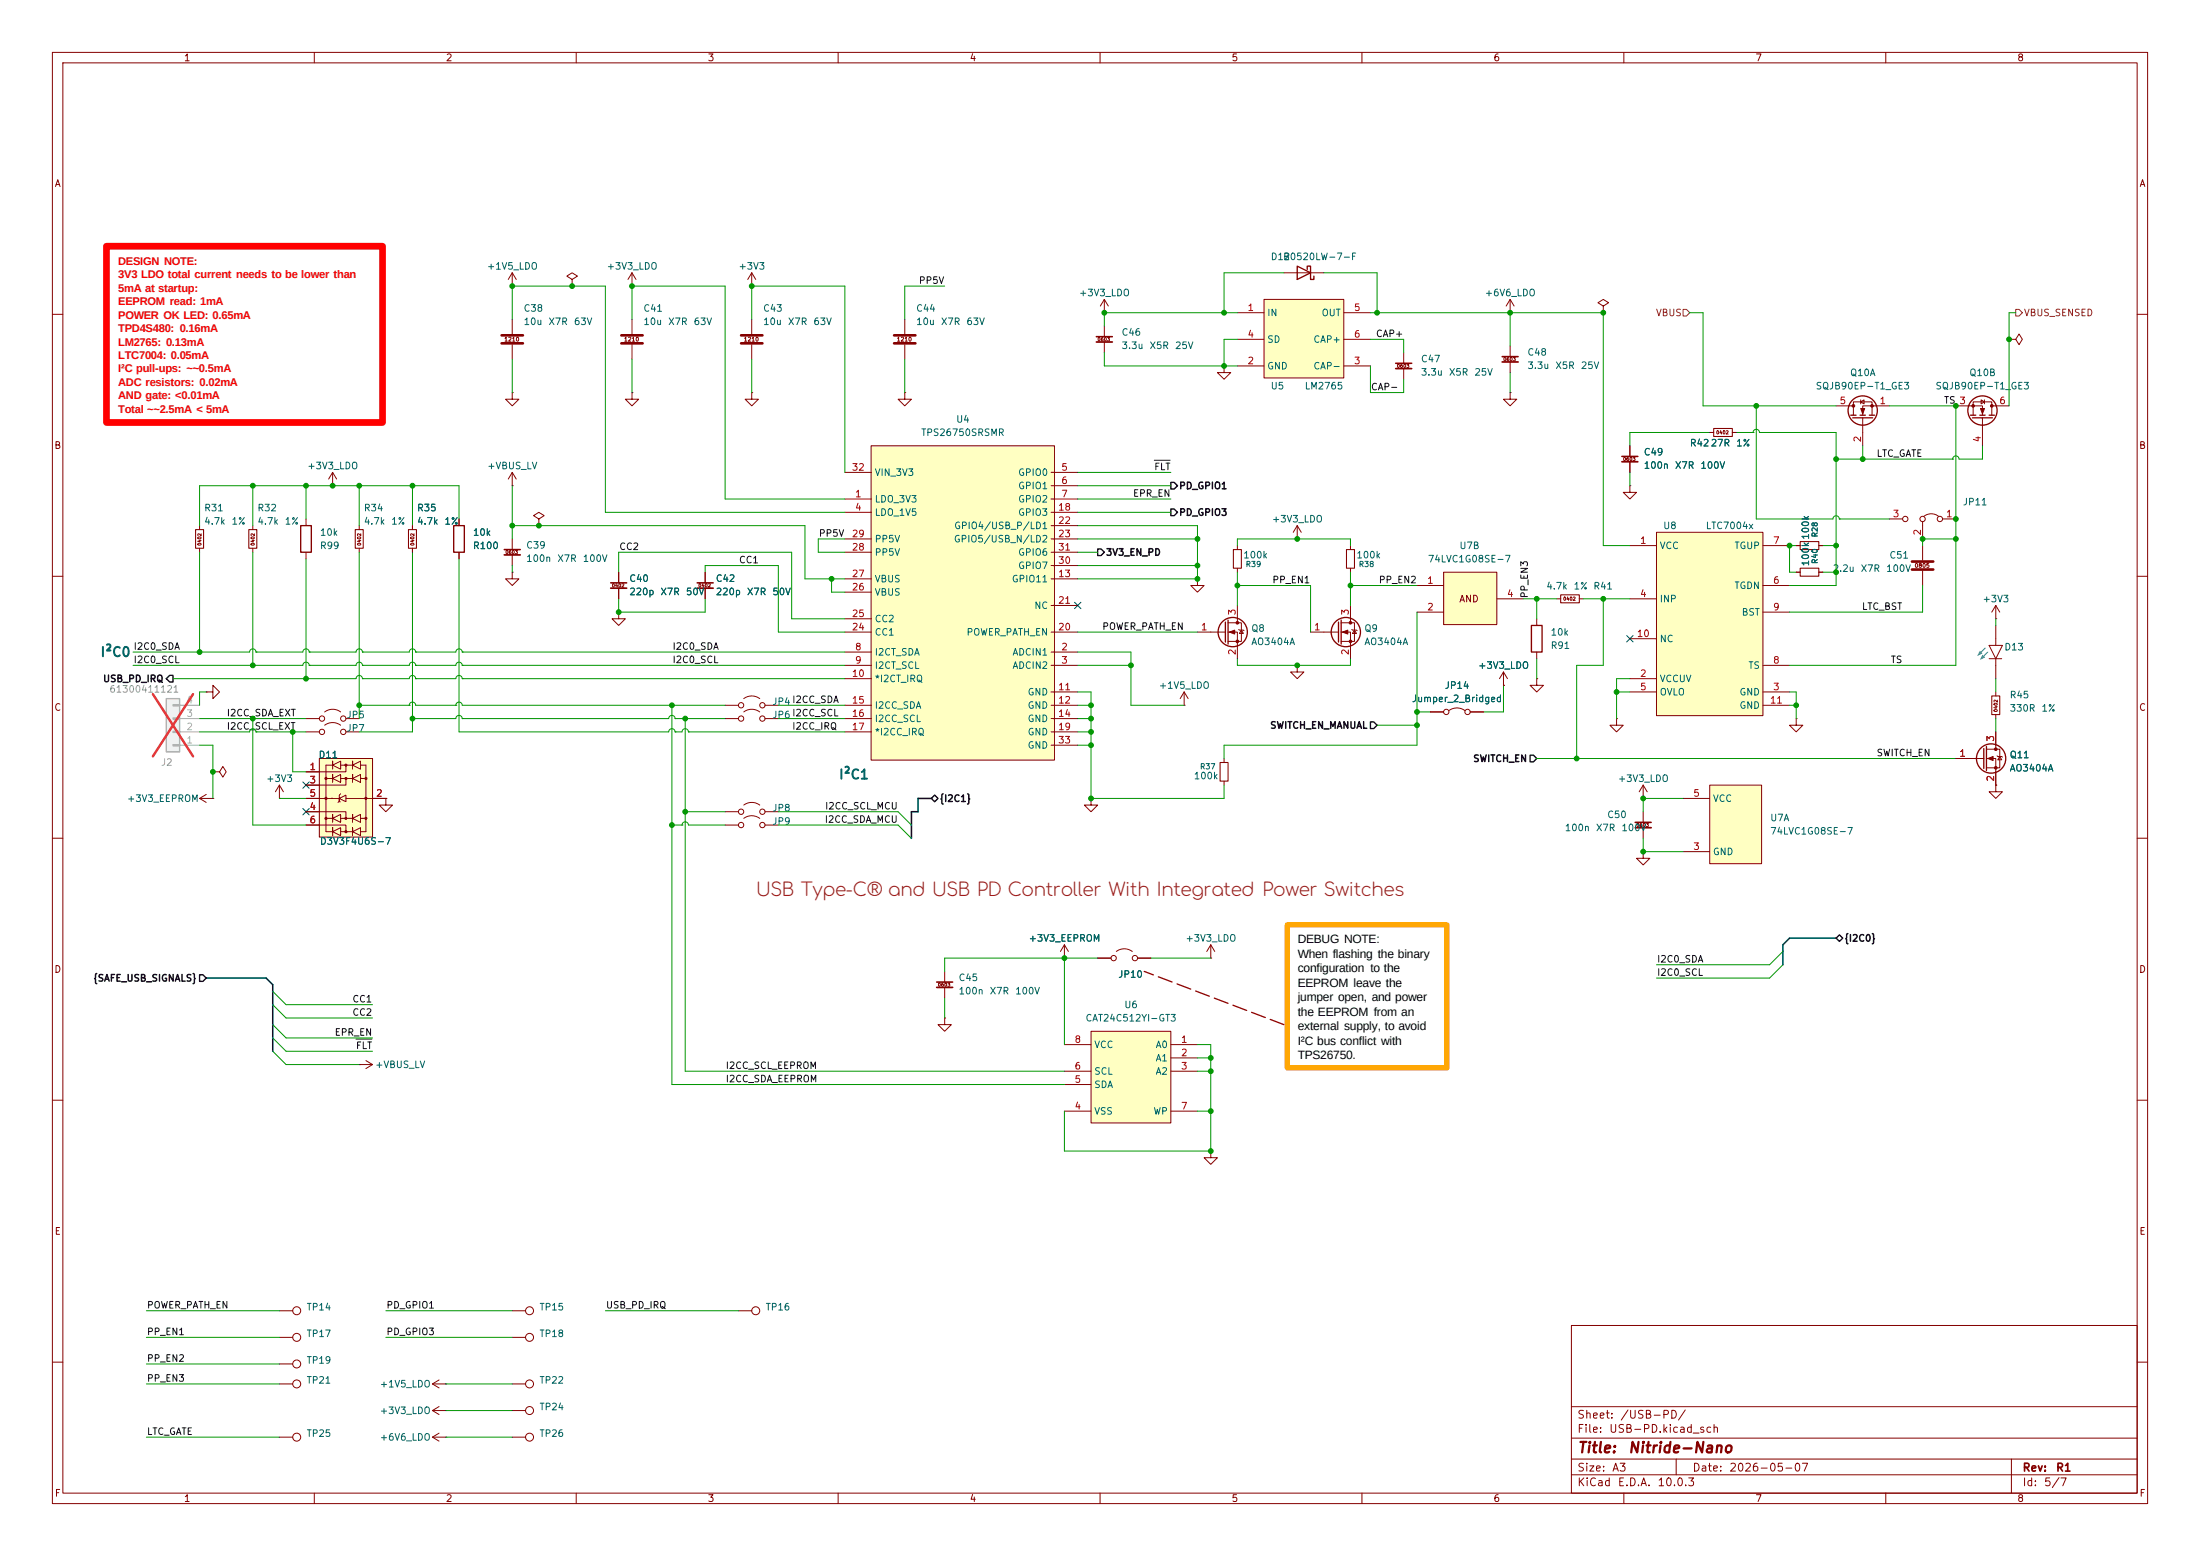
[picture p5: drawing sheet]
<svg xmlns="http://www.w3.org/2000/svg" width="420mm" height="297mm" viewBox="0 0 420 297" stroke-linecap="round" stroke-linejoin="round" font-family="sans-serif">
<g fill="none" stroke="#840000" stroke-width=".19">
<path d="M10 10h400v277h-400zM12 12h396v273h-396zM60 10v2M110 10v2M160 10v2M210 10v2M260 10v2M310 10v2M360 10v2M10 60h2M408 60h2M10 110h2"/>
<path d="M408 110h2M10 160h2M408 160h2M10 210h2M231.1 219.7v1.3h1.3l-1.3 1.2-1.2-1.2h1.2M231.1 219.7h.1M408 210h2M300 253h108v32h-108zM10 260h2M300 278.5h108M300 274.5h108M300 268.5h108"/>
<path d="M320 278.5v3M384 278.5v6.5M408 260h2M60 285v2M110 285v2M160 285v2M210 285v2M260 285v2M300 281.5h108M310 285v2M360 285v2"/>
</g>
<path d="M316.2 101.6h20.3v35h-20.3z" fill="#ffffc2"/>
<path d="M316.2 101.6h20.3v35h-20.3z" fill="none" stroke="#800000" stroke-width=".19"/>
<g fill="none" stroke="#840000" stroke-width=".19">
<path d="M311.1 104.1h5.1M311.1 114.3h5.1M336.5 104.1h5.1M336.5 111.8h5.1M336.5 116.8h5.1M342.9 109.2h.8M347.2 109.2h.8M367 104.1v2.8M367 109v2.8M311.1 129.5h5.1M311.1 132.1h5.1M311.1 121.9h5.1"/>
<path d="M336.5 132.1h5.1M336.5 127h5.1M336.5 134.6h5.1"/>
</g>
<path d="M365 107.2h4.1M365 108.7h4.1" fill="none" stroke="#840000" stroke-width=".51"/>
<path d="M343.7 108.5h3.5v1.5h-3.5z" fill="none" stroke="#840000" stroke-width=".2"/>
<path d="M31.7 133.4h2.6v10.1h-2.6z" fill="#f0f0f0"/>
<path d="M31.7 133.4h2.6v10.1h-2.6z" fill="none" stroke="#a1a1a1" stroke-width=".25"/>
<path d="M33 139.6h1.3v.2h-1.3zM33 137h1.3v.3h-1.3zM33 134.5h1.3v.2h-1.3zM34.3 139.7h3.8M34.3 137.2h3.8M34.3 134.6h3.8M33 142.1h1.3v.3h-1.3zM34.3 142.2h3.8" fill="none" stroke="#a1a1a1" stroke-width=".19"/>
<path d="M29.2 132.5l7.7 11.9M36.9 132.5l-7.7 11.9" fill="none" stroke="#e12e31" stroke-width=".46"/>
<g fill="none" stroke="#840000" stroke-width=".19">
<path d="M381 132.1v.7M381 136.4v.8M381 139.7v3.3M38.1 152.4l1.3 .8M38.1 152.4h2.5M39.4 151.6l-1.3 .8M40.6 152.4h.1M373.4 144.8h5.3M379.2 143h2.6v3.6h-2.6M379.2 144.8h1.8v5.1M381 149.9v1.2h1.3l-1.3 1.3-1.3-1.3h1.3M381 149.9h.1"/>
<path d="M381.3 144.3l1 .2M381.8 144.4l.3 .6h-.7z"/>
</g>
<path d="M380.2 132.8h1.6v3.6h-1.6z" fill="none" stroke="#840000" stroke-width=".2"/>
<g fill="none" stroke="#840000" stroke-width=".25">
<path d="M378.7 142.9v3.8M379.2 142.5v4.6"/>
<circle cx="380.1" cy="144.8" r="2.79"/>
</g>
<g fill="#840000" stroke="#840000" stroke-width=".19">
<path d="M379.5 144.8l1-.4v.8z"/>
<circle cx="381" cy="143" r=".25"/>
<circle cx="381" cy="146.6" r=".25"/>
</g>
<path d="M379 123.7l-.8 .8" fill="none" stroke="#06f" stroke-width=".19"/>
<path d="M378 124.2l.5 .5-1.1 .5z" fill="#06f"/>
<path d="M379.5 124.5l-.8 .7" fill="none" stroke="#06f" stroke-width=".19"/>
<path d="M378.5 125l.5 .5-1 .5z" fill="#06f"/>
<path d="M381 119.4v3.8M379.7 123.2h2.6l-1.3 2.5zM379.7 125.7h2.4M381 125.8v3.7" fill="none" stroke="#840000" stroke-width=".19"/>
<path d="M208.3 196.9h15.2v17.4h-15.2z" fill="#ffffc2"/>
<path d="M208.3 196.9h15.2v17.4h-15.2z" fill="none" stroke="#800000" stroke-width=".19"/>
<g fill="none" stroke="#840000" stroke-width=".19">
<path d="M58.4 139.7h2.6M62 138.4a2.54 2.54 0 0 1 3 0M66 139.7h2.6M73.7 152.4v1.3h1.2l-1.2 1.2-1.3-1.2h1.3M73.7 152.4h.1M203.2 199.4h5.1M223.5 199.4h5.1M203.2 204.5h5.1M203.2 212.1h5.1M203.2 207h5.1M223.5 201.9h5.1M223.5 204.5h5.1"/>
<path d="M223.5 212.1h5.1"/>
<circle cx="61.5" cy="139.7" r=".51"/>
<circle cx="65.5" cy="139.7" r=".51"/>
</g>
<path d="M61 144.8h10.1v15h-10.1z" fill="#ffffc2"/>
<g fill="none" stroke="#840000" stroke-width=".19">
<path d="M288.3 59.7h.1M288.3 57.2l-.8 1.2M288.3 57.2l.8 1.2M288.3 57.2v2.5M306.1 58.4l1-.6-1-.6-1 .6 1 .6v1.3M306.1 59.7h.1M288.3 66v2.1M288.3 69.1v2M134.6 109.2v2.1M134.6 112.3v2M293.4 118.1v1.3M297.2 114.3h.7"/>
<path d="M301.5 114.3h.8M39.4 132.1h1.2v-1.3l1.3 1.3-1.3 1.3v-1.3M39.4 132.1h.1M273 135.9h2.6M276.6 135.6a2.54 2.54 0 0 1 3.1 0M280.7 135.9h2.5M287 130.8h.1M287 128.3l-.7 1.2M287 128.3l.8 1.2M287 128.3v2.5M293.4 129.5v1.3h1.2l-1.2 1.3-1.3-1.3h1.3M293.4 129.5h.1"/>
<path d="M293.4 124.5v1.2M308.6 137.2v1.2h1.3l-1.3 1.3-1.3-1.3h1.3M308.6 137.2h.1M58.4 154.9h7.6v1.2M58.4 157.5h7.6v1.3M62.2 152.5v6.3h1.3l1.5-.8v1.5l-1.5-.7v-.8v1.5M62.2 148.6h1.3M62.2 156.2h1.3M63.5 146.1h-1.3v6.2M63.5 146.1l1.5-.8v1.5l-1.5-.7v-.8v1.5M63.5 148.6l1.5-.8v1.6l-1.5-.8v-.8v1.6M63.5 156.2l1.5-.8v1.6l-1.5-.8v-.8v1.6"/>
<path d="M64.8 153h.1M64.8 152.9l-.3 .3M65 151.5l-.2 .3v1.1v-.5l1.2-.6v1.2l-1.2-.6h-6.4M65 146.1h2.3l1.5-.8v1.5l-1.5-.7v-.8v1.5M65 148.6h2.3l1.5-.8v1.6l-1.5-.8v-.8v1.6M65 156.2h2.3l1.5-.8v1.6l-1.5-.8v-.8v1.6M65 158.8h2.3l1.5-.8v1.5l-1.5-.7v-.8v1.5M66 145.9v1.4h-7.6M66 148.6v1.3h-7.6M66 152.4h7.7M68.8 146.1h1v12.7h-1M68.8 148.6h.8"/>
<path d="M68.8 156.2h.8M180.3 194.3v1.3h1.3l-1.3 1.3-1.2-1.3h1.2M180.3 194.3h.1M180.3 185.4v2.1M180.3 188.5v2M209.5 182.9h2.6M213.1 181.6a2.54 2.54 0 0 1 3.1 0M217.2 182.9h2.5M53.3 250.2h2.6M53.3 255.3h2.6"/>
<circle cx="276.1" cy="135.9" r=".51"/>
<circle cx="280.2" cy="135.9" r=".51"/>
<circle cx="212.6" cy="182.9" r=".51"/>
<circle cx="216.7" cy="182.9" r=".51"/>
<circle cx="56.6" cy="255.3" r=".76"/>
<circle cx="56.6" cy="250.2" r=".76"/>
</g>
<path d="M61 144.8h10.1v15h-10.1z" fill="none" stroke="#800000" stroke-width=".19"/>
<g fill="#840000" stroke="#840000" stroke-width=".19">
<circle cx="62.2" cy="148.6" r=".2"/>
<circle cx="62.2" cy="152.4" r=".2"/>
<circle cx="62.2" cy="156.2" r=".2"/>
<circle cx="66" cy="146" r=".2"/>
<circle cx="66" cy="148.6" r=".2"/>
<circle cx="66" cy="156.2" r=".2"/>
<circle cx="66" cy="158.7" r=".2"/>
<circle cx="69.8" cy="148.6" r=".2"/>
<circle cx="69.8" cy="152.4" r=".2"/>
<circle cx="69.8" cy="156.2" r=".2"/>
</g>
<path d="M286.8 68.1h3M133.1 111.3h3M178.8 187.5h3.1" fill="none" stroke="#840000" stroke-width=".3"/>
<path d="M286.8 69.1h3M133.1 112.3h3M178.8 188.5h3.1" fill="none" stroke="#840000" stroke-width=".33"/>
<path d="M297.9 113.5h3.6v1.6h-3.6z" fill="none" stroke="#840000" stroke-width=".2"/>
<path d="M292.4 119.4h2v5.1h-2z" fill="none" stroke="#840000" stroke-width=".25"/>
<path d="M275.6 109.2h10.1v10h-10.1z" fill="#ffffc2"/>
<path d="M275.6 109.2h10.1v10h-10.1z" fill="none" stroke="#800000" stroke-width=".19"/>
<g fill="none" stroke="#840000" stroke-width=".19">
<path d="M270.5 111.8h5.1M270.5 116.8h5.1M285.7 114.3h5.1M381 118.1h.1M381 115.6l-.8 1.2M381 115.6l.8 1.2M381 115.6v2.5M40.6 147.3h1.3l.6-1 .7 1-.7 1-.6-1M40.6 147.3h.1M53.3 152.4h.1M53.3 149.9l-.7 1.2M53.3 149.9l.8 1.2"/>
<path d="M53.3 149.9v2.5"/>
</g>
<path d="M166.3 85.1h35v60h-35z" fill="#ffffc2"/>
<path d="M166.3 85.1h35v60h-35z" fill="none" stroke="#800000" stroke-width=".19"/>
<g fill="none" stroke="#840000" stroke-width=".19">
<path d="M245.1 52.1h7.6M161.3 95.3h5.1M161.3 97.8h5.1M161.3 90.2h5.1M200.7 95.3h5M200.7 97.8h5M200.7 90.2h5M200.7 92.7h5M161.3 110.5h5.1M161.3 102.9h5.1M161.3 118.1h5.1M161.3 113h5.1"/>
<path d="M161.3 105.4h5.1M200.7 110.5h5M200.7 115.6h5M200.7 100.3h5M200.7 102.9h5M200.7 105.4h5M200.7 108h5M228.6 110.5v1.3h1.3l-1.3 1.2-1.3-1.2h1.3M228.6 110.5h.1M234.4 118.9h2.6v3.5h-2.6M236.2 104.1v.8M236.2 108.5v.7"/>
<path d="M236.2 115.6v3.3M247.6 102.9h.1M247.6 100.3l-.7 1.3M247.6 100.3l.8 1.3M247.6 100.3v2.6M257.8 104.1v.8M257.8 108.5v.7M161.3 124.5h5.1M161.3 127h5.1M161.3 129.5h5.1M161.3 134.6h5.1M161.3 137.2h5.1"/>
<path d="M161.3 139.7h5.1M161.3 120.7h5.1M200.7 124.5h5M200.7 127h5M200.7 132.1h5M200.7 134.6h5M200.7 137.2h5M200.7 139.7h5M200.7 120.7h5M226.1 134.6h.1M226.1 132.1l-.8 1.3M226.1 132.1l.7 1.3"/>
<path d="M226.1 132.1v2.5M228.6 120.7h5.3M234.4 120.7h1.8v5M236.5 120.1l1 .3M237 120.3l.4 .6h-.8zM200.7 142.2h5M208.3 152.4v1.3h1.2l-1.2 1.2-1.3-1.2h1.3M208.3 152.4h.1"/>
</g>
<g fill="none" stroke="#840000" stroke-width=".25">
<path d="M247.6 50.8l2.6 1.3-2.6 1.2zM249.6 51.4v-.6h.6v2.5h.6v-.6M233.9 118.7v3.9M234.4 118.4v4.5"/>
<circle cx="235.3" cy="120.6" r="2.79"/>
</g>
<path d="M235.5 104.9h1.5v3.6h-1.5zM257 104.9h1.6v3.6h-1.6z" fill="none" stroke="#840000" stroke-width=".2"/>
<g fill="#840000" stroke="#840000" stroke-width=".19">
<path d="M234.7 120.7l1-.4v.7z"/>
<circle cx="236.2" cy="118.9" r=".25"/>
<circle cx="236.2" cy="122.4" r=".25"/>
</g>
<path d="M241.3 57.2h15.2v14.9h-15.2z" fill="#ffffc2"/>
<path d="M241.3 57.2h15.2v14.9h-15.2z" fill="none" stroke="#800000" stroke-width=".19"/>
<g fill="none" stroke="#840000" stroke-width=".19">
<path d="M97.8 54.6h.1M97.8 52.1v2.5M97.8 52.1l-.8 1.2M97.8 52.1l.8 1.2M109.2 53.3l1-.6-1-.6-1 .6 1 .6v1.3M109.2 54.6h.1M143.5 54.6h.1M143.5 52.1l-.8 1.2M143.5 52.1l.8 1.2M143.5 52.1v2.5M210.8 59.7h.1M210.8 57.2l-.7 1.2"/>
<path d="M210.8 57.2l.8 1.2M210.8 57.2v2.5M236.2 59.7h5.1M256.5 59.7h5.1M97.8 74.9v1.3h1.3l-1.3 1.3-1.3-1.3h1.3M97.8 74.9h.1M120.6 74.9v1.3h1.3l-1.3 1.3-1.2-1.3h1.2M120.6 74.9h.1M172.7 74.9v1.3h1.3l-1.3 1.3-1.3-1.3h1.3M172.7 74.9h.1M172.7 61v2.8M172.7 65.8v2.8"/>
<path d="M210.8 62.2v2.1M210.8 65.3v2M233.7 69.9v1.2h1.2l-1.2 1.3-1.3-1.3h1.3M233.7 69.9h.1M236.2 69.9h5.1M236.2 64.8h5.1M256.5 69.9h5.1M256.5 64.8h5.1M268 67.3v2M268 70.4v2M288.3 74.9v1.3h1.3l-1.3 1.3-1.3-1.3h1.3M288.3 74.9h.1"/>
<path d="M373.4 77.5h5.1v1.7M376.7 79.2v-2.5h3.5v2.5M378.2 76.3l.6 .4-.6 .4zM378.5 79.8v5.3M378.8 76.3v.8M380.2 77.5h3.3M58.4 99.1v1.2M63.5 92.7h.1M63.5 90.2l-.8 1.2M63.5 90.2l.8 1.2M63.5 90.2v2.5M87.6 99.1v1.2"/>
<path d="M97.8 92.7h.1M97.8 90.2l-.8 1.2M97.8 90.2l.8 1.2M97.8 90.2v2.5M102.9 99.1l1-.7-1-.6-1 .6 1 .7v1.2M311.1 92.7v1.3h1.3l-1.3 1.3-1.2-1.3h1.2M311.1 92.7h.1M326.4 82.6h.8M330.7 82.6h.8M38.1 100.3v.8M38.1 104.6v.8M48.3 100.3v.8"/>
<path d="M48.3 104.6v.8M58.4 105.4v1.3M68.6 100.3v.8M68.6 104.6v.8M87.6 105.4v1.3M97.8 109.2v1.3h1.3l-1.3 1.3-1.3-1.3h1.3M97.8 109.2h.1M97.8 102.9v2M97.8 105.9v2.1M102.9 100.3h.1M118.1 116.8v1.3h1.3l-1.3 1.3-1.3-1.3h1.3M118.1 116.8h.1"/>
<path d="M118.1 109.2v2.1M118.1 112.3v2M256 118.9h2.6v3.5h-2.6M257.8 115.6v3.3M58.4 137.2h2.6M62 135.9a2.54 2.54 0 0 1 3 0M66 137.2h2.6M138.4 134.6h2.6M138.4 137.2h2.6M142 133.4a2.54 2.54 0 0 1 3 0M142 135.9a2.54 2.54 0 0 1 3 0M146 134.6h2.6"/>
<path d="M146 137.2h2.6M247.6 127v1.3h1.3l-1.3 1.2-1.2-1.2h1.2M247.6 127h.1M250.2 120.7h5.3M256 120.7h1.8v5M258.1 120.1l1 .3M258.6 120.3l.4 .6h-.8zM138.4 154.9h2.6M138.4 157.5h2.6M142 153.7a2.54 2.54 0 0 1 3 0M142 156.2a2.54 2.54 0 0 1 3 0M146 154.9h2.6"/>
<path d="M146 157.5h2.6M233.7 144.8v.7M233.7 149.1v.8M313.7 152.4h.1M313.7 149.9l-.8 1.2M313.7 149.9l.8 1.2M313.7 149.9v2.5M313.7 154.9v2.1M313.7 158v2M313.7 162.6v1.2h1.3l-1.3 1.3-1.3-1.3h1.3M313.7 162.6h.1M203.2 182.9h.1"/>
<path d="M203.2 180.3l-.8 1.3M203.2 180.3l.8 1.3M203.2 180.3v2.6M231.1 182.9h.1M231.1 180.3l-.7 1.3M231.1 180.3l.8 1.3M231.1 180.3v2.6M68.6 203.2h.1M68.6 203.2h2.5M69.8 202.4l1.3 .8M71.1 203.2l-1.3 .8M97.8 255.3h2.5"/>
<path d="M53.3 274.3h2.6M53.3 260.3h2.6M53.3 264.2h2.6M97.8 274.3h2.5M97.8 269.2h2.5"/>
<circle cx="61.5" cy="137.2" r=".51"/>
<circle cx="65.5" cy="137.2" r=".51"/>
<circle cx="141.5" cy="134.6" r=".51"/>
<circle cx="141.5" cy="137.2" r=".51"/>
<circle cx="145.5" cy="137.2" r=".51"/>
<circle cx="145.5" cy="134.6" r=".51"/>
<circle cx="141.5" cy="157.5" r=".51"/>
<circle cx="141.5" cy="154.9" r=".51"/>
<circle cx="145.5" cy="154.9" r=".51"/>
<circle cx="145.5" cy="157.5" r=".51"/>
<circle cx="101.1" cy="255.3" r=".76"/>
<circle cx="56.6" cy="260.3" r=".76"/>
<circle cx="56.6" cy="264.2" r=".76"/>
<circle cx="56.6" cy="274.3" r=".76"/>
<circle cx="101.1" cy="269.2" r=".76"/>
<circle cx="101.1" cy="274.3" r=".76"/>
</g>
<g fill="none" stroke="#840000" stroke-width=".25">
<path d="M376.2 79.2h1M376.6 79.8h3.8M378 79.2h1M379.7 79.2h1M57.4 100.3h2v5.1h-2zM86.6 100.3h2v5.1h-2zM255.5 118.7v3.9M256 118.4v4.5"/>
<circle cx="378.5" cy="78.4" r="2.79"/>
<circle cx="256.9" cy="120.6" r="2.79"/>
</g>
<g fill="#840000" stroke="#840000" stroke-width=".19">
<path d="M256.3 120.7l1-.4v.7z"/>
<path d="M378.1 78h.7l-.3 1z"/>
<circle cx="257.8" cy="118.9" r=".25"/>
<circle cx="257.8" cy="122.4" r=".25"/>
<circle cx="380.2" cy="77.5" r=".25"/>
<circle cx="376.7" cy="77.5" r=".25"/>
</g>
<path d="M209.3 64.3h3M266.4 69.3h3.1M96.3 104.9h3M116.6 111.3h3M312.2 157h3" fill="none" stroke="#840000" stroke-width=".3"/>
<path d="M209.3 65.3h3M266.4 70.4h3.1M96.3 105.9h3M116.6 112.3h3M312.2 158h3" fill="none" stroke="#840000" stroke-width=".33"/>
<path d="M170.7 64h4.1M170.7 65.5h4.1" fill="none" stroke="#840000" stroke-width=".51"/>
<path d="M327.2 81.8h3.5v1.5h-3.5zM37.3 101.1h1.6v3.5h-1.6zM47.5 101.1h1.5v3.5h-1.5zM67.8 101.1h1.5v3.5h-1.5zM232.9 145.5h1.5v3.6h-1.5z" fill="none" stroke="#840000" stroke-width=".2"/>
<path d="M326.4 149.9h9.9v15h-9.9z" fill="#ffffc2"/>
<path d="M326.4 149.9h9.9v15h-9.9z" fill="none" stroke="#800000" stroke-width=".19"/>
<g fill="none" stroke="#840000" stroke-width=".19">
<path d="M120.6 54.6h.1M120.6 52.1l-.7 1.2M120.6 52.1l.8 1.2M120.6 52.1v2.5M97.8 61v2.8M97.8 65.8v2.8M120.6 61v2.8M120.6 65.8v2.8M143.5 74.9v1.3h1.3l-1.3 1.3-1.3-1.3h1.3M143.5 74.9h.1M143.5 61v2.8M143.5 65.8v2.8"/>
<path d="M350.5 77.5h3.3M353.8 79.2v-2.5h3.6v2.5M355.2 76.7l.7-.4v.8zM355.2 76.3v.8M355.6 79.8v5.3M360.7 77.5h-5.1v1.7M383.5 64.8h1.3l.6-1 .7 1-.7 1-.6-1M383.5 64.8h.1M87.6 99.1v1.2M311.1 85.1v2M311.1 88.1v2.1M326.4 82.6h.8"/>
<path d="M330.7 82.6h.8M360.7 99.1h2.5M367 99.6v3.3M367.3 98.6a2.26 2.26 0 0 1 2.8 0M370.8 99.1h2.6M78.7 100.3v.8M78.7 104.6v.8M87.6 105.4v1.3M118.1 109.2v2.1M118.1 112.3v2M134.6 109.2v2.1M134.6 112.3v2"/>
<path d="M342.9 104.1h.8M342.9 109.2h.8M347.2 104.1h.8M347.2 109.2h.8M273 135.9h2.6M280.7 135.9h2.5M287 130.8h.1M342.9 137.2v1.2h1.3l-1.3 1.3-1.3-1.3h1.3M342.9 137.2h.1M381 139.7v2.5M58.4 152.4h2.6M58.4 147.3h2.6"/>
<path d="M58.4 149.9h2.6M58.4 154.9h2.6M58.4 157.5h2.6M71.1 152.4h2.6M73.7 152.4h.1M321.3 152.4h5.1M373.4 144.8h2.5M381 149.9h.1M381 147.3v2.6M321.3 162.6h5.1M203.2 182.9h.1M209.5 182.9h2.6"/>
<path d="M217.2 182.9h2.5M97.8 250.2h2.5M141 250.2h2.5M82.5 269.2l1.3 .8M82.5 269.2h2.6M82.5 264.2h2.6M82.5 264.2l1.3 .7M82.5 274.3l1.3 .8M82.5 274.3h2.6M83.8 268.5l-1.3 .7M83.8 263.4l-1.3 .8M83.8 273.6l-1.3 .7"/>
<path d="M85.1 269.2h.1M85.1 264.2h.1M85.1 274.3h.1M97.8 264.2h2.5"/>
<circle cx="363.7" cy="99.1" r=".51"/>
<circle cx="367" cy="99.1" r=".51"/>
<circle cx="370.3" cy="99.1" r=".51"/>
<circle cx="101.1" cy="250.2" r=".76"/>
<circle cx="144.3" cy="250.2" r=".76"/>
<circle cx="101.1" cy="264.2" r=".76"/>
</g>
<path d="M78 101.1h1.5v3.5h-1.5zM343.7 103.4h3.5v1.5h-3.5z" fill="none" stroke="#840000" stroke-width=".2"/>
<path d="M309.6 87.1h3.1" fill="none" stroke="#840000" stroke-width=".3"/>
<path d="M309.6 88.1h3.1" fill="none" stroke="#840000" stroke-width=".33"/>
<path d="M95.8 64h4M95.8 65.5h4M118.6 64h4.1M118.6 65.5h4.1M141.5 64h4M141.5 65.5h4" fill="none" stroke="#840000" stroke-width=".51"/>
<g fill="none" stroke="#840000" stroke-width=".25">
<path d="M353.3 79.2h1M353.7 79.8h3.8M355.1 79.2h1M356.9 79.2h1"/>
<circle cx="355.6" cy="78.4" r="2.79"/>
</g>
<g fill="#840000" stroke="#840000" stroke-width=".19">
<path d="M355.2 78h.8l-.4 1z"/>
<circle cx="353.8" cy="77.5" r=".25"/>
<circle cx="357.4" cy="77.5" r=".25"/>
</g>
<path d="M223.5 92.1h.7l.6 .6-.6 .6h-.7zM223.5 97.2h.7l.6 .6-.6 .6h-.7zM209.5 104.8h.7l.6 .6-.6 .6h-.7zM32.4 128.9h.6v1.3h-.6l-.7-.7zM261.6 137.8h.7l.6 .6-.6 .7h-.7zM177.8 152.4l.6-.6 .7 .6-.7 .6zM292.1 144.1h.6l.7 .7-.7 .6h-.6zM350.5 179.1l.7-.7 .6 .7-.6 .6zM38.1 186.1h.6l.7 .6-.7 .6h-.6z" fill="none" stroke="#000" stroke-width=".25"/>
<path d="M321.3 59.1h.6l.7 .6-.7 .6h-.6zM384.8 59.1h.6l.7 .6-.7 .6h-.6z" fill="none" stroke="#725600" stroke-width=".19"/>
<path d="M220.4 87.9h3M68 198.3h3" fill="none" stroke="#0f0f0f" stroke-width=".19"/>
<path d="M245.1 195.6l-26.7-10.2" fill="none" stroke="#980000" stroke-width=".25" stroke-dasharray="2.8 1"/>
<path d="M177.8 152.4h-2.5v2.5h-1.3v5.1M350.5 179.1h-8.9l-1.2 1.2v3.9M39.4 186.7h11.4l1.3 1.3v12.7" fill="none" stroke="#000084" stroke-width=".3"/>
<g fill="none" stroke="#009600" stroke-width=".19">
<path d="M180.3 54.6h-7.6v6.4M236.2 59.7h-25.4v2.5M245.1 52.1h-11.4v7.6M252.7 52.1h10.2v7.6M261.6 59.7h44.5v44.4h5M288.3 59.7v6.3M322.6 59.7h2.5v17.8h25.4M384.8 59.7h-1.3v17.8M97.8 61v-6.4h17.8v43.2h45.7M97.8 68.6v6.3M120.6 61v-6.4h17.8v40.7h22.9M120.6 68.6v6.3"/>
<path d="M143.5 61v-6.4h17.8v35.6M143.5 68.6v6.3M172.7 68.6v6.3M210.8 67.3v2.6h25.4M236.2 64.8h-2.5v5.1M261.6 69.9v5h6.4v-2.5M261.6 64.8h6.4v2.5M288.3 71.1v3.8M335.3 77.5v21.6h14.6l.2-.5 .4-.1 .5 .1 .1 .5M360.7 77.5h12.7v49.5h-31.8M48.3 92.7v7.6M58.4 92.7v6.4"/>
<path d="M68.6 92.7v7.6M78.7 92.7v7.6M87.6 99.1v-6.4h-49.5v7.6M97.8 92.7v10.2M205.7 92.7h17.8M205.7 90.2h17.8M205.7 97.8h17.8M205.7 95.3h17.8M311.1 90.2v2.5M326.4 82.6h-15.3v2.5M331.5 82.6h3.2M334.7 82.6h.1"/>
<path d="M334.7 82.6l.1-.5 .5-.2 .4 .2 .2 .5h14.6v29.2h-8.9M350.5 87.6h22.3M351.1 99.1h.1M351.1 99.1h9.6M355.6 85.1v2.5M372.8 87.6h.1M378.5 85.1v2.5h-4.5l-.2-.4-.4-.2-.5 .2-.1 .4M38.1 105.4v19.1M48.3 105.4v21.6M58.4 106.7v22.8M68.6 105.4v31.8M78.7 105.4v34.3h-10.1"/>
<path d="M87.6 106.7v33h40.1l.1-.4 .5-.2 .4 .2 .2 .4M97.8 108v1.2M97.8 100.3h55.9v10.2h7.6M118.1 109.2v-3.8h33v12.7h10.2M118.1 114.3v2.5h16.5v-2.5M134.6 109.2v-1.2h14v12.7h12.7M158.7 110.5v2.5h2.6M161.3 102.9h-5.1v2.5h5.1M205.7 100.3h22.9v10.2h-22.9M205.7 105.4h3.8M205.7 102.9h22.9M205.7 108h22.9"/>
<path d="M236.2 104.1v-1.2h21.6v1.2M236.2 109.2v6.4M236.2 111.8h14v8.9M257.8 111.8h12.7M257.8 109.2v6.4M270.5 116.8v25.4h-36.8v2.6M290.8 114.3h6.4M293.4 114.3v3.8M302.3 114.3h8.8M306.1 114.3v12.7h-5.1v17.8M342.9 104.1h-1.3v5.1h1.3M348 109.2h2.5"/>
<path d="M348 104.1h2.5M367 111.8v5h-25.4M373.4 102.9h-6.4v1.2M381 118.1v1.3M25.4 124.5h22.3l.1-.5 .5-.1 .4 .1 .2 .5M25.4 127h32.4l.2-.4 .4-.2 .5 .2 .1 .4M33 129.5h35l.1-.4 .5-.2 .4 .2 .2 .4M38.1 139.7h9.6l.1-.4 .5-.2 .4 .2 .2 .4M38.1 137.2h20.3M39.4 132.1h-1.3v2.5M48.3 137.2v20.3h10.1M48.9 124.5h8.9l.2-.5 .4-.1 .5 .1 .1 .5"/>
<path d="M48.9 124.5h.1M48.9 139.7h.1M48.9 139.7h9.5M55.9 139.7v7.6h2.5M59 124.5h9l.1-.5 .5-.1 .4 .1 .2 .5M59 124.5h.1M59 127h9l.1-.4 .5-.2 .4 .2 .2 .4M59 127h.1M68.6 134.6h9.5M69.2 129.5h8.9l.2-.4 .4-.2 .5 .2 .1 .4M69.2 129.5h.1M69.2 124.5h8.9l.2-.5 .4-.1 .5 .1 .1 .5"/>
<path d="M69.2 124.5h.1M69.2 127h8.9l.2-.4 .4-.2 .5 .2 .1 .4M69.2 127h.1M78.1 134.6h.1M78.1 134.6l.2-.4 .4-.2 .5 .2 .1 .4h7.7M78.7 137.2h8.3l.2-.5 .4-.1 .5 .1 .1 .5M79.3 129.5h7.7l.2-.4 .4-.2 .5 .2 .1 .4M79.3 129.5h.1M79.3 124.5h7.7l.2-.5 .4-.1 .5 .1 .1 .5M79.3 124.5h.1M79.3 127h7.7l.2-.4 .4-.2 .5 .2 .1 .4M79.3 127h.1"/>
<path d="M87 134.6h.1M87 134.6l.2-.4 .4-.2 .5 .2 .1 .4h50.2M88.2 129.5h.1M88.2 124.5h.1M88.2 127h.1M88.2 137.2h39.5l.1-.5 .5-.1 .4 .1 .2 .5M88.2 137.2h.1M88.2 129.5h73.1M88.2 127h73.1M88.2 124.5h73.1M128.3 134.6v72.4h74.9M128.9 139.7h1.3l.2-.4 .4-.2 .4 .2 .2 .4"/>
<path d="M128.9 139.7h.1M128.9 137.2h.1M128.9 137.2h9.5M130.8 137.2v67.3h72.4M131.4 139.7h.1M131.4 139.7h29.9M148.6 137.2h12.7M148.6 134.6h12.7M205.7 132.1h2.6v20.3h25.4v-2.5M205.7 124.5h10.2v10.1h10.2M205.7 139.7h2.6M205.7 137.2h2.6"/>
<path d="M205.7 127h10.2M205.7 134.6h2.6M205.7 120.7h22.9M236.2 125.7v1.3h21.6v-1.3M262.9 138.4h7.6M270.5 135.9h2.5M287 130.8v5.1h-3.8M293.4 125.7v3.8M308.6 132.1h2.5M311.1 129.5h-2.5v7.7M341.6 132.1h1.3v5.1M341.6 134.6h1.3"/>
<path d="M381 129.5v2.6M381 137.2v2.5M38.1 142.2h2.5v10.2M53.3 152.4h5.1M128.3 157.5h1.9M130.2 157.5h.1M130.2 157.5l.2-.5 .4-.1 .4 .1 .2 .5h7M130.8 154.9h7.6M148.6 157.5h22.8l2.6 2.5M148.6 154.9h22.8l2.6 2.6M205.7 142.2h2.6M293.4 144.8h80"/>
<path d="M321.3 152.4h-7.6v2.5M313.7 160v2.6h7.6M52.1 191.8l2.5 2.5h16.5M52.1 189.2l2.5 2.6h16.5M52.1 198.1l2.5 2.6h16.5M52.1 195.6l2.5 2.5h16.5M180.3 190.5v3.8M203.2 182.9v16.5M209.5 182.9h-29.2v2.5M219.7 182.9h11.4M228.6 199.4h2.5v20.3h-27.9v-7.6M340.4 184.2l-2.6 2.5h-21.6"/>
<path d="M340.4 181.6l-2.6 2.6h-21.6M52.1 200.7l2.5 2.5h14M228.6 212.1h2.5M228.6 204.5h2.5M228.6 201.9h2.5M27.9 250.2h25.4M27.9 255.3h25.4M73.7 250.2h24.1M73.7 255.3h24.1M115.6 250.2h25.4M27.9 260.3h25.4M27.9 274.3h25.4"/>
<path d="M27.9 264.2h25.4M85.1 274.3h12.7M85.1 264.2h12.7M85.1 269.2h12.7"/>
</g>
<path d="M205.1 115l1.2 1.2M206.3 115l-1.2 1.2M310.5 121.3l1.3 1.2M311.8 121.3l-1.3 1.2M57.8 154.3l1.2 1.2M57.8 149.3l1.2 1.2M59 154.3l-1.2 1.2M59 149.3l-1.2 1.2" fill="none" stroke="#000084" stroke-width=".19"/>
<path d="M245.7 176.5h30.5v27.3h-30.5z" fill="none" stroke="#ffa500" stroke-width="1"/>
<path d="M20.3 47h52.7v33.6h-52.7z" fill="none" stroke="#f00" stroke-width="1.3"/>
<g fill="#009600" stroke="#009600" stroke-width=".19">
<circle cx="383.5" cy="64.8" r=".46"/>
<circle cx="373.4" cy="102.9" r=".46"/>
<circle cx="373.4" cy="99.1" r=".46"/>
<circle cx="355.6" cy="87.6" r=".46"/>
<circle cx="373.4" cy="77.5" r=".46"/>
<circle cx="313.7" cy="152.4" r=".46"/>
<circle cx="313.7" cy="162.6" r=".46"/>
<circle cx="342.9" cy="134.6" r=".46"/>
<circle cx="350.5" cy="87.6" r=".46"/>
<circle cx="335.3" cy="77.5" r=".46"/>
<circle cx="341.6" cy="104.1" r=".46"/>
<circle cx="306.1" cy="59.7" r=".46"/>
<circle cx="288.3" cy="59.7" r=".46"/>
<circle cx="270.5" cy="138.4" r=".46"/>
<circle cx="270.5" cy="135.9" r=".46"/>
<circle cx="306.1" cy="114.3" r=".46"/>
<circle cx="301" cy="144.8" r=".46"/>
<circle cx="308.6" cy="132.1" r=".46"/>
<circle cx="293.4" cy="114.3" r=".46"/>
<circle cx="350.5" cy="109.2" r=".46"/>
<circle cx="350.5" cy="104.1" r=".46"/>
<circle cx="367" cy="102.9" r=".46"/>
<circle cx="231.1" cy="201.9" r=".46"/>
<circle cx="231.1" cy="204.5" r=".46"/>
<circle cx="231.1" cy="219.7" r=".46"/>
<circle cx="231.1" cy="212.1" r=".46"/>
<circle cx="97.8" cy="100.3" r=".46"/>
<circle cx="130.8" cy="137.2" r=".46"/>
<circle cx="128.3" cy="134.6" r=".46"/>
<circle cx="158.7" cy="110.5" r=".46"/>
<circle cx="143.5" cy="54.6" r=".46"/>
<circle cx="78.7" cy="137.2" r=".46"/>
<circle cx="102.9" cy="100.3" r=".46"/>
<circle cx="120.6" cy="54.6" r=".46"/>
<circle cx="208.3" cy="134.6" r=".46"/>
<circle cx="208.3" cy="137.2" r=".46"/>
<circle cx="208.3" cy="139.7" r=".46"/>
<circle cx="128.3" cy="157.5" r=".46"/>
<circle cx="130.8" cy="154.9" r=".46"/>
<circle cx="208.3" cy="152.4" r=".46"/>
<circle cx="208.3" cy="142.2" r=".46"/>
<circle cx="203.2" cy="182.9" r=".46"/>
<circle cx="247.6" cy="127" r=".46"/>
<circle cx="247.6" cy="102.9" r=".46"/>
<circle cx="236.2" cy="111.8" r=".46"/>
<circle cx="257.8" cy="111.8" r=".46"/>
<circle cx="228.6" cy="102.9" r=".46"/>
<circle cx="228.6" cy="108" r=".46"/>
<circle cx="228.6" cy="110.5" r=".46"/>
<circle cx="215.9" cy="127" r=".46"/>
<circle cx="210.8" cy="59.7" r=".46"/>
<circle cx="233.7" cy="59.7" r=".46"/>
<circle cx="262.9" cy="59.7" r=".46"/>
<circle cx="233.7" cy="69.9" r=".46"/>
<circle cx="63.5" cy="92.7" r=".46"/>
<circle cx="58.4" cy="92.7" r=".46"/>
<circle cx="58.4" cy="129.5" r=".46"/>
<circle cx="48.3" cy="92.7" r=".46"/>
<circle cx="68.6" cy="134.6" r=".46"/>
<circle cx="38.1" cy="124.5" r=".46"/>
<circle cx="48.3" cy="127" r=".46"/>
<circle cx="68.6" cy="92.7" r=".46"/>
<circle cx="118.1" cy="116.8" r=".46"/>
<circle cx="55.9" cy="139.7" r=".46"/>
<circle cx="48.3" cy="137.2" r=".46"/>
<circle cx="40.6" cy="147.3" r=".46"/>
<circle cx="78.7" cy="92.7" r=".46"/>
<circle cx="109.2" cy="54.6" r=".46"/>
<circle cx="97.8" cy="54.6" r=".46"/>
</g>
<text font-size="3.5" fill="#a21622" x="144.3" y="171">USB Type-C® and USB PD Controller With Integrated Power Switches</text>
<g font-size="2.3">
<text x="247.7" y="180">DEBUG NOTE:</text>
<text x="247.7" y="182.8">When flashing the binary</text>
<text x="247.7" y="185.5">configuration to the</text>
<text x="247.7" y="188.3">EEPROM leave the</text>
<text x="247.7" y="191.1">jumper open, and power</text>
<text x="247.7" y="193.9">the EEPROM from an</text>
<text x="247.7" y="196.6">external supply, to avoid</text>
<text x="247.7" y="199.4">I²C bus conflict with</text>
<text x="247.7" y="202.2">TPS26750.</text>
</g>
<g font-size="2.1" fill="#f00">
<text x="22.6" y="50.6">DESIGN NOTE:</text>
<text x="22.6" y="53.2">3V3 LDO total current needs to be lower than</text>
<text x="22.6" y="55.7">5mA at startup:</text>
<text x="22.6" y="58.3">EEPROM read: 1mA</text>
<text x="22.6" y="60.8">POWER OK LED: 0.65mA</text>
<text x="22.6" y="63.4">TPD4S480: 0.16mA</text>
<text x="22.6" y="66">LM2765: 0.13mA</text>
<text x="22.6" y="68.5">LTC7004: 0.05mA</text>
<text x="22.6" y="71.1">I²C pull-ups: ~~0.5mA</text>
<text x="22.6" y="73.6">ADC resistors: 0.02mA</text>
<text x="22.6" y="76.2">AND gate: &lt;0.01mA</text>
<text x="22.6" y="78.8">Total ~~2.5mA &lt; 5mA</text>
</g>
<g font-size="2" fill="#840000">
<text x="301" y="277.8">Title:</text>
<text x="310.7" y="277.8">Nitride-Nano</text>
</g>
<g font-size="1.8" fill="#0000c2">
<text x="19" y="125.8">I²C0</text>
<text x="160" y="149.2">I²C1</text>
</g>
<g font-size="1.5" fill="#840000">
<text x="301" y="273.8">File:</text>
<text x="301" y="271.1">Sheet:</text>
<text x="307.1" y="273.8">USB-PD.kicad_sch</text>
<text x="309.2" y="271.1">/USB-PD/</text>
<text x="301" y="281.2">Size:</text>
<text x="307.6" y="281.2">A3</text>
<text x="323" y="281.2">Date:</text>
<text x="330" y="281.2">2026-05-07</text>
<text x="386" y="281.2">Rev:</text>
<text x="392.4" y="281.2">R1</text>
<text x="301" y="284">KiCad</text>
<text x="308.7" y="284">E.D.A.</text>
<text x="316.3" y="284">10.0.3</text>
<text x="386" y="284">Id:</text>
<text x="390.1" y="284">5/7</text>
</g>
<g font-size="1.3" fill="#840000">
<text x="35" y="12">1</text>
<text x="85" y="12">2</text>
<text x="135" y="12">3</text>
<text x="185" y="12">4</text>
<text x="235" y="12">5</text>
<text x="285" y="12">6</text>
<text x="335" y="12">7</text>
<text x="385" y="12">8</text>
<text x="10.3" y="36">A</text>
<text x="408.3" y="36">A</text>
<text x="10.3" y="86">B</text>
<text x="408.2" y="86">B</text>
<text x="278.5" y="115.3">AND</text>
<text x="10.3" y="136">C</text>
<text x="408.2" y="136">C</text>
<text x="10.3" y="186">D</text>
<text x="408.2" y="186">D</text>
<text x="10.3" y="236">E</text>
<text x="408.3" y="236">E</text>
<text x="10.3" y="286">F</text>
<text x="35" y="287">1</text>
<text x="85" y="287">2</text>
<text x="135" y="287">3</text>
<text x="185" y="287">4</text>
<text x="235" y="287">5</text>
<text x="285" y="287">6</text>
<text x="335" y="287">7</text>
<text x="385" y="287">8</text>
<text x="408.3" y="286">F</text>
</g>
<g font-size="1.3" fill="#006464">
<text x="92.9" y="51.8">+1V5_LDO</text>
<text x="115.7" y="51.8">+3V3_LDO</text>
<text x="140.9" y="51.8">+3V3</text>
<text x="242.5" y="50">D12</text>
<text x="244.8" y="50">B0520LW-7-F</text>
<text x="99.9" y="59.8">C38</text>
<text x="122.7" y="59.8">C41</text>
<text x="145.6" y="59.8">C43</text>
<text x="174.8" y="59.8">C44</text>
<text x="205.9" y="56.9">+3V3_LDO</text>
<text x="283.4" y="56.9">+6V6_LDO</text>
<text x="99.9" y="62.3">10u</text>
<text x="104.6" y="62.3">X7R</text>
<text x="109.5" y="62.3">63V</text>
<text x="122.7" y="62.3">10u</text>
<text x="127.5" y="62.3">X7R</text>
<text x="132.3" y="62.3">63V</text>
<text x="145.6" y="62.3">10u</text>
<text x="150.3" y="62.3">X7R</text>
<text x="155.2" y="62.3">63V</text>
<text x="174.8" y="62.3">10u</text>
<text x="179.5" y="62.3">X7R</text>
<text x="184.4" y="62.3">63V</text>
<text x="214" y="64.4">C46</text>
<text x="241.8" y="60.7">IN</text>
<text x="241.8" y="65.7">SD</text>
<text x="250.6" y="65.7">CAP+</text>
<text x="252.2" y="60.7">OUT</text>
<text x="214" y="66.9">3.3u</text>
<text x="219.3" y="66.9">X5R</text>
<text x="224.2" y="66.9">25V</text>
<text x="241.8" y="70.8">GND</text>
<text x="250.6" y="70.8">CAP-</text>
<text x="271.2" y="69.5">C47</text>
<text x="291.5" y="68.2">C48</text>
<text x="291.5" y="70.7">3.3u</text>
<text x="296.8" y="70.7">X5R</text>
<text x="301.7" y="70.7">25V</text>
<text x="242.5" y="74.6">U5</text>
<text x="249" y="74.6">LM2765</text>
<text x="271.2" y="72">3.3u</text>
<text x="276.5" y="72">X5R</text>
<text x="281.4" y="72">25V</text>
<text x="346.5" y="74.6">SQJB90EP-T1_GE3</text>
<text x="353.1" y="72.1">Q10A</text>
<text x="369.4" y="74.6">SQJB90EP-T1_GE3</text>
<text x="375.8" y="72.1">Q10B</text>
<text x="175.7" y="83.5">TPS26750SRSMR</text>
<text x="182.4" y="81">U4</text>
<text x="58.6" y="89.9">+3V3_LDO</text>
<text x="92.9" y="89.9">+VBUS_LV</text>
<text x="313.7" y="87.2">C49</text>
<text x="313.7" y="89.8">100n</text>
<text x="319.6" y="89.8">X7R</text>
<text x="322.5" y="85.5">R4227R</text>
<text x="324.5" y="89.8">100V</text>
<text x="331.3" y="85.5">1%</text>
<text x="166.9" y="91.1">VIN_3V3</text>
<text x="194.3" y="91.1">GPIO0</text>
<text x="194.3" y="93.7">GPIO1</text>
<text x="38.9" y="97.9">R31</text>
<text x="38.9" y="100.4">4.7k</text>
<text x="44.1" y="100.4">1%</text>
<text x="49" y="97.9">R32</text>
<text x="49" y="100.4">4.7k</text>
<text x="54.3" y="100.4">1%</text>
<text x="69.4" y="97.9">R34</text>
<text x="69.4" y="100.4">4.7k</text>
<text x="74.6" y="100.4">1%</text>
<text x="79.5" y="97.9">R35</text>
<text x="79.5" y="100.4">4.7k</text>
<text x="84.7" y="100.4">1%</text>
<text x="166.9" y="96.2">LDO_3V3</text>
<text x="166.9" y="98.8">LDO_1V5</text>
<text x="182" y="101.3">GPIO4/USB_P/LD1</text>
<text x="194.3" y="96.2">GPIO2</text>
<text x="194.3" y="98.8">GPIO3</text>
<text x="242.7" y="100">+3V3_LDO</text>
<text x="317.4" y="101.3">U8</text>
<text x="325.5" y="101.3">LTC7004x</text>
<text x="374.6" y="96.8">JP11</text>
<text x="61" y="102.6">10k</text>
<text x="61" y="105.1">R99</text>
<text x="90.2" y="105.1">R100</text>
<text x="90.2" y="102.6">10k</text>
<text x="100.3" y="105">C39</text>
<text x="100.3" y="107.6">100n</text>
<text x="106.3" y="107.6">X7R</text>
<text x="111.1" y="107.6">100V</text>
<text x="166.9" y="106.4">PP5V</text>
<text x="166.9" y="103.8">PP5V</text>
<text x="182" y="103.8">GPIO5/USB_N/LD2</text>
<text x="194.3" y="106.4">GPIO6</text>
<text x="237.2" y="106.9">100k</text>
<text x="258.8" y="106.9">100k</text>
<text x="272.5" y="107.7">74LVC1G08SE-7</text>
<text x="278.5" y="105.1">U7B</text>
<text x="316.7" y="105.1">VCC</text>
<text x="331" y="105.1">TGUP</text>
<text x="345.6" y="103.1" transform="rotate(-90 345.6 103.1)">100k</text>
<text x="360.6" y="106.9">C51</text>
<text x="120" y="113.9">220p</text>
<text x="120" y="111.4">C40</text>
<text x="126" y="113.9">X7R</text>
<text x="130.8" y="113.9">50V</text>
<text x="136.5" y="113.9">220p</text>
<text x="136.5" y="111.4">C42</text>
<text x="142.5" y="113.9">X7R</text>
<text x="147.3" y="113.9">50V</text>
<text x="166.9" y="111.5">VBUS</text>
<text x="193.1" y="111.5">GPIO11</text>
<text x="194.3" y="108.9">GPIO7</text>
<text x="295.1" y="112.8">4.7k</text>
<text x="300.3" y="112.8">1%</text>
<text x="304.1" y="112.8">R41</text>
<text x="331" y="112.7">TGDN</text>
<text x="345.6" y="108.2" transform="rotate(-90 345.6 108.2)">100k</text>
<text x="349.8" y="109.5">2.2u</text>
<text x="355.1" y="109.5">X7R</text>
<text x="360" y="109.5">100V</text>
<text x="166.9" y="119.1">CC2</text>
<text x="166.9" y="114">VBUS</text>
<text x="197.3" y="116.5">NC</text>
<text x="316.7" y="115.3">INP</text>
<text x="332.4" y="117.8">BST</text>
<text x="378.4" y="115.3">+3V3</text>
<text x="166.9" y="125.4">I2CT_SDA</text>
<text x="166.9" y="121.6">CC1</text>
<text x="184.4" y="121.6">POWER_PATH_EN</text>
<text x="193.2" y="125.4">ADCIN1</text>
<text x="238.8" y="123.4">AO3404A</text>
<text x="238.8" y="120.9">Q8</text>
<text x="260.4" y="123.4">AO3404A</text>
<text x="260.4" y="120.9">Q9</text>
<text x="295.9" y="121.6">10k</text>
<text x="295.9" y="124.2">R91</text>
<text x="316.7" y="122.9">NC</text>
<text x="382.5" y="124.5">D13</text>
<text x="166.9" y="128">I2CT_SCL</text>
<text x="166.9" y="130.5">*I2CT_IRQ</text>
<text x="193.2" y="128">ADCIN2</text>
<text x="221.1" y="131.8">+1V5_LDO</text>
<text x="275.7" y="131.8">JP14</text>
<text x="282.1" y="128">+3V3_LDO</text>
<text x="316.7" y="130.5">VCCUV</text>
<text x="333.7" y="128">TS</text>
<text x="66" y="137.4">JP5</text>
<text x="147.3" y="134.9">JP4</text>
<text x="147.3" y="137.4">JP6</text>
<text x="166.9" y="135.6">I2CC_SDA</text>
<text x="196.1" y="133.1">GND</text>
<text x="196.1" y="135.6">GND</text>
<text x="269.4" y="134.3">Jumper_2_Bridged</text>
<text x="316.7" y="133.1">OVLO</text>
<text x="332" y="133.1">GND</text>
<text x="332" y="135.6">GND</text>
<text x="383.5" y="133.6">R45</text>
<text x="383.5" y="136.1">330R</text>
<text x="389.6" y="136.1">1%</text>
<text x="66" y="139.9">JP7</text>
<text x="166.9" y="138.1">I2CC_SCL</text>
<text x="166.9" y="140.7">*I2CC_IRQ</text>
<text x="196.1" y="138.1">GND</text>
<text x="196.1" y="140.7">GND</text>
<text x="196.1" y="143.2">GND</text>
<text x="50.7" y="149.6">+3V3</text>
<text x="60.7" y="145">D11</text>
<text x="227.8" y="149.1">100k</text>
<text x="308.8" y="149.6">+3V3_LDO</text>
<text x="383.5" y="145">Q11</text>
<text x="383.5" y="147.6">AO3404A</text>
<text x="24.1" y="153.4">+3V3_EEPROM</text>
<text x="147.3" y="155.2">JP8</text>
<text x="326.9" y="153.4">VCC</text>
<text x="61" y="161.5">D3V3F4U6S-7</text>
<text x="147.3" y="157.7">JP9</text>
<text x="298.6" y="159">100n</text>
<text x="304.6" y="159">X7R</text>
<text x="306.7" y="156.5">C50</text>
<text x="309.4" y="159">100V</text>
<text x="337.8" y="157.1">U7A</text>
<text x="337.8" y="159.6">74LVC1G08SE-7</text>
<text x="326.9" y="163.5">GND</text>
<text x="196.3" y="180">+3V3_EEPROM</text>
<text x="226.2" y="180">+3V3_LDO</text>
<text x="182.9" y="187.6">C45</text>
<text x="182.9" y="190.1">100n</text>
<text x="188.8" y="190.1">X7R</text>
<text x="193.7" y="190.1">100V</text>
<text x="213.4" y="186.9">JP10</text>
<text x="207.1" y="195.3">CAT24C512YI-GT3</text>
<text x="214.5" y="192.7">U6</text>
<text x="208.8" y="200.4">VCC</text>
<text x="220.5" y="200.4">A0</text>
<text x="220.5" y="202.9">A1</text>
<text x="71.5" y="204.2">+VBUS_LV</text>
<text x="208.8" y="208">SDA</text>
<text x="208.8" y="205.4">SCL</text>
<text x="220.5" y="205.4">A2</text>
<text x="208.8" y="213.1">VSS</text>
<text x="220.1" y="213.1">WP</text>
<text x="58.4" y="250.4">TP14</text>
<text x="102.9" y="250.4">TP15</text>
<text x="146.1" y="250.4">TP16</text>
<text x="58.4" y="255.5">TP17</text>
<text x="102.9" y="255.5">TP18</text>
<text x="58.4" y="260.6">TP19</text>
<text x="58.4" y="264.4">TP21</text>
<text x="72.4" y="265.1">+1V5_LDO</text>
<text x="102.9" y="269.5">TP24</text>
<text x="102.9" y="264.4">TP22</text>
<text x="58.4" y="274.6">TP25</text>
<text x="72.4" y="270.2">+3V3_LDO</text>
<text x="72.4" y="275.3">+6V6_LDO</text>
<text x="102.9" y="274.6">TP26</text>
</g>
<g font-size="1.3" fill="#0f0f0f">
<text x="175.3" y="54.5">PP5V</text>
<text x="262.6" y="64.6">CAP+</text>
<text x="261.6" y="74.8">CAP-</text>
<text x="371" y="77.3">TS 3</text>
<text x="358.1" y="87.5">LTC_GATE</text>
<text x="216.2" y="95.1">EPR_EN</text>
<text x="220.2" y="90">FLT</text>
<text x="118.1" y="105.3">CC2</text>
<text x="141" y="107.8">CC1</text>
<text x="156.2" y="102.7">PP5V</text>
<text x="242.8" y="111.6">PP_EN1</text>
<text x="263.1" y="111.6">PP_EN2</text>
<text x="292" y="114.3" transform="rotate(-90 292 114.3)">PP_EN3</text>
<text x="355.3" y="116.7">LTC_BST</text>
<text x="25.4" y="124.3">I2C0_SDA</text>
<text x="128.3" y="124.3">I2C0_SDA</text>
<text x="210.3" y="120.5">POWER_PATH_EN</text>
<text x="25.4" y="126.9">I2C0_SCL</text>
<text x="128.3" y="126.9">I2C0_SCL</text>
<text x="360.8" y="126.9">TS</text>
<text x="43.2" y="137">I2CC_SDA_EXT</text>
<text x="151.1" y="134.5">I2CC_SDA</text>
<text x="151.1" y="137">I2CC_SCL</text>
<text x="43.2" y="139.6">I2CC_SCL_EXT</text>
<text x="151.1" y="139.6">I2CC_IRQ</text>
<text x="358.1" y="144.7">SWITCH_EN</text>
<text x="157.4" y="154.8">I2CC_SCL_MCU</text>
<text x="157.3" y="157.4">I2CC_SDA_MCU</text>
<text x="316.2" y="184">I2C0_SDA</text>
<text x="67.2" y="191.6">CC1</text>
<text x="316.2" y="186.6">I2C0_SCL</text>
<text x="63.8" y="198">EPR_EN</text>
<text x="67.2" y="194.2">CC2</text>
<text x="67.8" y="200.5">FLT</text>
<text x="138.4" y="204.3">I2CC_SCL_EEPROM</text>
<text x="138.4" y="206.9">I2CC_SDA_EEPROM</text>
<text x="27.9" y="250.1">POWER_PATH_EN</text>
<text x="73.7" y="250.1">PD_GPIO1</text>
<text x="115.6" y="250.1">USB_PD_IRQ</text>
<text x="27.9" y="255.1">PP_EN1</text>
<text x="73.7" y="255.1">PD_GPIO3</text>
<text x="27.9" y="260.2">PP_EN2</text>
<text x="27.9" y="264">PP_EN3</text>
<text x="27.9" y="274.2">LTC_GATE</text>
</g>
<g font-size="1.3" fill="#a90000">
<text x="238.1" y="59.7">1</text>
<text x="258.4" y="59.7">5</text>
<text x="238.1" y="64.7">4</text>
<text x="258.4" y="64.7">6</text>
<text x="238.1" y="69.8">2</text>
<text x="258.4" y="69.8">3</text>
<text x="351.1" y="77.4">5</text>
<text x="358.7" y="77.4">1</text>
<text x="381.6" y="77.4">6</text>
<text x="355.6" y="84.5" transform="rotate(-90 355.6 84.5)">2</text>
<text x="378.4" y="84.5" transform="rotate(-90 378.4 84.5)">4</text>
<text x="162.5" y="90.1">32</text>
<text x="163.1" y="95.2">1</text>
<text x="202.5" y="90.1">5</text>
<text x="202.5" y="92.7">6</text>
<text x="202.5" y="95.2">7</text>
<text x="163.1" y="97.8">4</text>
<text x="201.9" y="97.8">18</text>
<text x="201.9" y="100.3">22</text>
<text x="361.2" y="99">3</text>
<text x="371.4" y="99">1</text>
<text x="162.5" y="105.4">28</text>
<text x="162.5" y="102.8">29</text>
<text x="201.9" y="102.8">23</text>
<text x="201.9" y="107.9">30</text>
<text x="201.9" y="105.4">31</text>
<text x="313" y="104.1">1</text>
<text x="338.4" y="104.1">7</text>
<text x="367" y="102.3" transform="rotate(-90 367 102.3)">2</text>
<text x="162.5" y="113">26</text>
<text x="162.5" y="110.5">27</text>
<text x="201.9" y="110.5">13</text>
<text x="272.3" y="111.7">1</text>
<text x="338.4" y="111.7">6</text>
<text x="162.5" y="118.1">25</text>
<text x="201.9" y="115.5">21</text>
<text x="236.2" y="117.5" transform="rotate(-90 236.2 117.5)">3</text>
<text x="257.8" y="117.5" transform="rotate(-90 257.8 117.5)">3</text>
<text x="272.3" y="116.8">2</text>
<text x="287.6" y="114.3">4</text>
<text x="313" y="114.3">4</text>
<text x="338.4" y="116.8">9</text>
<text x="162.5" y="120.6">24</text>
<text x="163.1" y="124.4">8</text>
<text x="201.9" y="120.6">20</text>
<text x="202.5" y="124.4">2</text>
<text x="229.2" y="120.6">1</text>
<text x="236.2" y="125.2" transform="rotate(-90 236.2 125.2)">2</text>
<text x="250.8" y="120.6">1</text>
<text x="257.8" y="125.2" transform="rotate(-90 257.8 125.2)">2</text>
<text x="312.4" y="121.9">10</text>
<text x="162.5" y="129.5">10</text>
<text x="163.1" y="127">9</text>
<text x="202.5" y="127">3</text>
<text x="313" y="129.5">2</text>
<text x="338.4" y="127">8</text>
<text x="162.5" y="134.6">15</text>
<text x="162.5" y="137.1">16</text>
<text x="201.9" y="132.1">11</text>
<text x="201.9" y="134.6">12</text>
<text x="201.9" y="137.1">14</text>
<text x="313" y="132.1">5</text>
<text x="337.8" y="134.6">11</text>
<text x="338.4" y="132.1">3</text>
<text x="162.5" y="139.7">17</text>
<text x="201.9" y="139.7">19</text>
<text x="201.9" y="142.2">33</text>
<text x="381" y="141.7" transform="rotate(-90 381 141.7)">3</text>
<text x="59" y="147.3">1</text>
<text x="59" y="149.8">3</text>
<text x="373.9" y="144.8">1</text>
<text x="381" y="149.3" transform="rotate(-90 381 149.3)">2</text>
<text x="59" y="154.9">4</text>
<text x="59" y="152.4">5</text>
<text x="71.7" y="152.4">2</text>
<text x="323.1" y="152.4">5</text>
<text x="59" y="157.5">6</text>
<text x="323.1" y="162.5">3</text>
<text x="205" y="199.4">8</text>
<text x="225.4" y="199.4">1</text>
<text x="225.4" y="201.9">2</text>
<text x="205" y="207">5</text>
<text x="205" y="204.4">6</text>
<text x="225.4" y="204.4">3</text>
<text x="205" y="212.1">4</text>
<text x="225.4" y="212.1">7</text>
</g>
<g font-size="1.3" fill="#725600">
<text x="316" y="60.7">VBUS</text>
<text x="386.3" y="60.7">VBUS_SENSED</text>
</g>
<g font-size="1.3">
<text x="225" y="93.7">PD_GPIO1</text>
<text x="225" y="98.8">PD_GPIO3</text>
<text x="211" y="106.4">3V3_EN_PD</text>
<text x="19.6" y="130.5">USB_PD_IRQ</text>
<text x="242.4" y="139.4">SWITCH_EN_MANUAL</text>
<text x="281.1" y="145.8">SWITCH_EN</text>
<text x="179.3" y="153.4">{I2C1}</text>
<text x="352" y="180">{I2C0}</text>
<text x="17.7" y="187.7">{SAFE_USB_SIGNALS}</text>
</g>
<g font-size="1.3" fill="#989898">
<text x="20.8" y="132.5">61300411121</text>
<text x="30.6" y="146.5">J2</text>
</g>
<g font-size="1.3" fill="#aaa">
<text x="35.5" y="137.1">3</text>
<text x="35.5" y="134.6">4</text>
<text x="35.5" y="142.2">1</text>
<text x="35.5" y="139.7">2</text>
</g>
<g font-size="1" fill="#006464">
<text x="347.2" y="107.7" transform="rotate(-90 347.2 107.7)">R40</text>
<text x="347.2" y="102.7" transform="rotate(-90 347.2 102.7)">R28</text>
<text x="237.7" y="108.5">R39</text>
<text x="259.3" y="108.5">R38</text>
<text x="229" y="147.1">R37</text>
</g>
<g font-size=".8" fill="#840000">
<text x="96.2" y="65.4">1210</text>
<text x="119" y="65.4">1210</text>
<text x="141.9" y="65.4">1210</text>
<text x="171.1" y="65.4">1210</text>
<text x="365.4" y="108.5">0805</text>
</g>
<g font-size=".6" fill="#840000">
<text x="209.4" y="65.3">0603</text>
<text x="266.6" y="70.3">0603</text>
<text x="286.9" y="69.1">0603</text>
<text x="327.6" y="83">0402</text>
<text x="309.8" y="88.1">0603</text>
<text x="38.6" y="104.2" transform="rotate(-90 38.6 104.2)">0402</text>
<text x="48.7" y="104.2" transform="rotate(-90 48.7 104.2)">0402</text>
<text x="69.1" y="104.2" transform="rotate(-90 69.1 104.2)">0402</text>
<text x="79.2" y="104.2" transform="rotate(-90 79.2 104.2)">0402</text>
<text x="96.4" y="105.9">0603</text>
<text x="116.7" y="112.2">0402</text>
<text x="133.2" y="112.2">0402</text>
<text x="298.3" y="114.8">0402</text>
<text x="381.5" y="136" transform="rotate(-90 381.5 136)">0402</text>
<text x="312.3" y="158">0603</text>
<text x="179" y="188.4">0603</text>
</g>
</svg>
